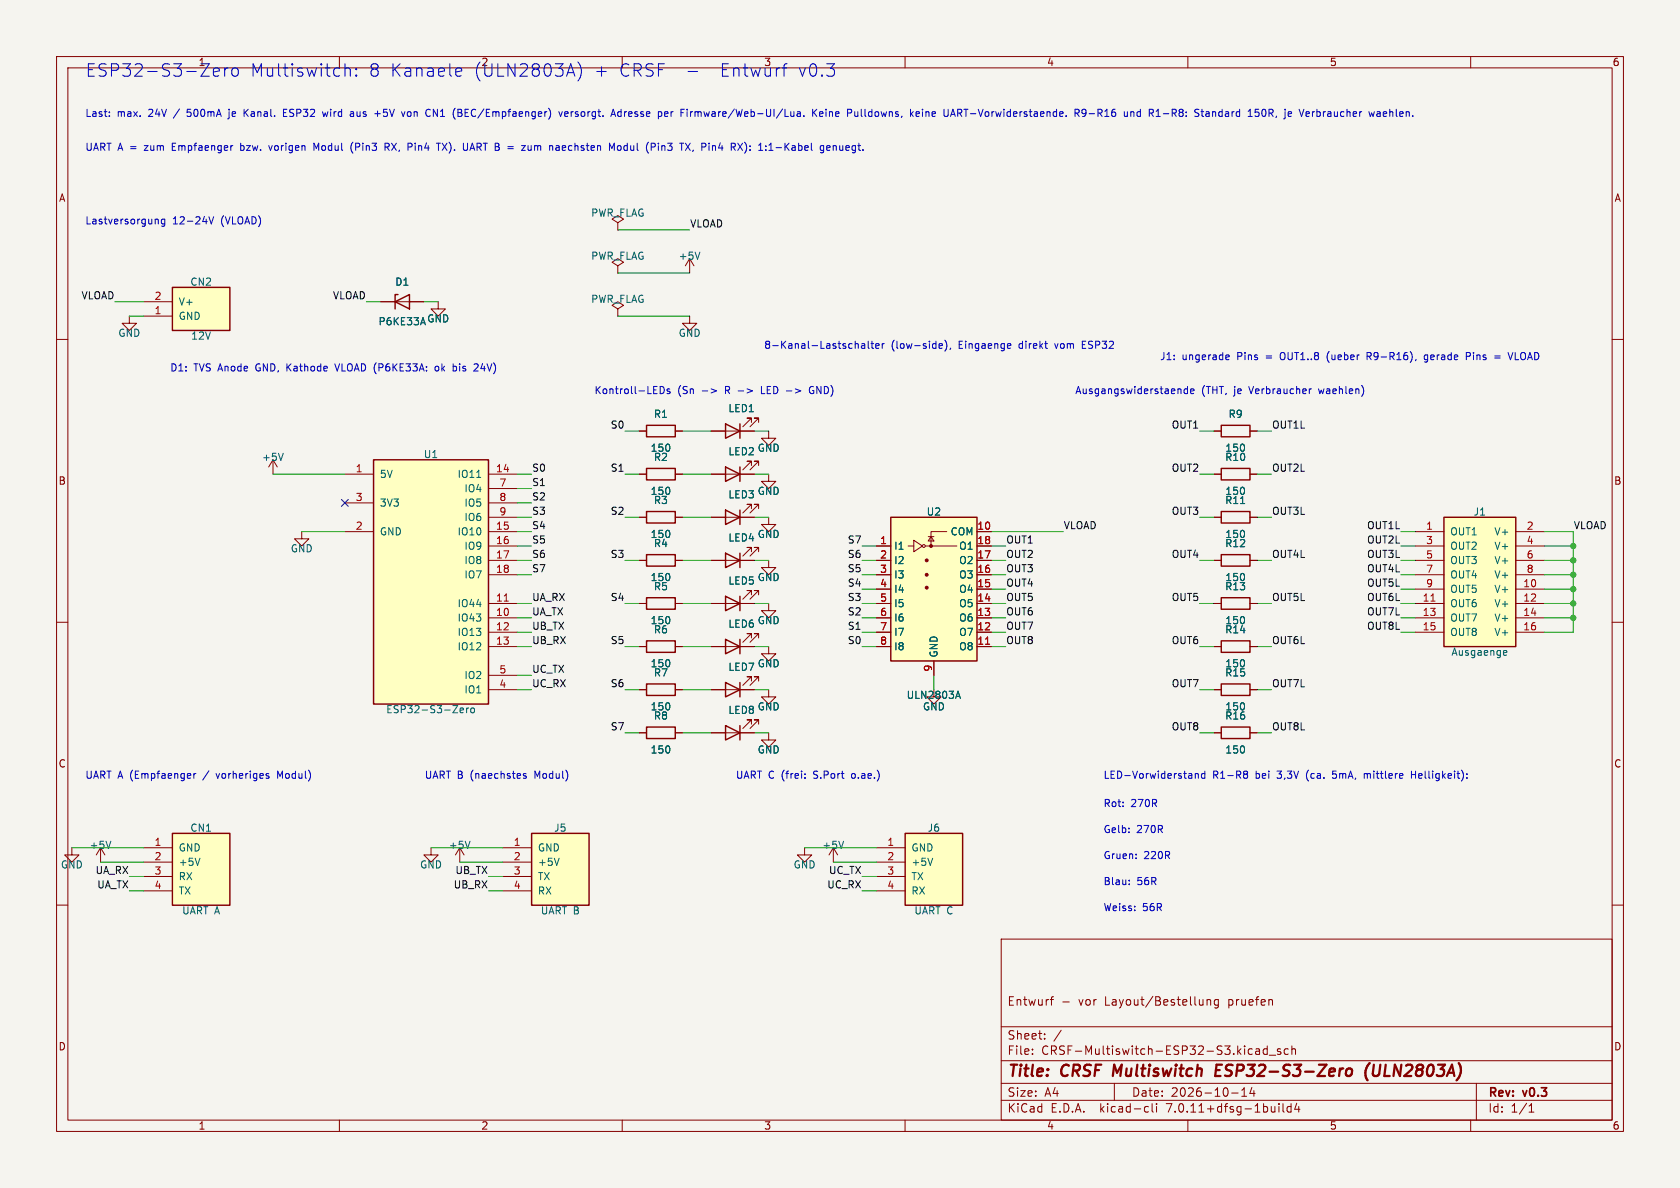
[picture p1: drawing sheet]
<svg xmlns="http://www.w3.org/2000/svg" width="297mm" height="210mm" viewBox="0 0 297 210" stroke-linecap="round" stroke-linejoin="round" font-family="sans-serif">
<path d="M0 0h297v210h-297z" fill="#f5f4ef" stroke="#f5f4ef" stroke-width=".18"/>
<g fill="none" stroke="#840000" stroke-width=".18">
<path d="M10 10h277v190h-277zM12 12h273v186h-273zM60 10v2M110 10v2M160 10v2M210 10v2M260 10v2M109.2 39.4l1-.7-1-.6-1 .6 1 .7v1.2M10 60h2M22.9 55.9v1.3h1.2l-1.2 1.2-1.3-1.2h1.3M25.4 53.3h5.1M25.4 55.9h5.1"/>
<path d="M67.3 53.3h7.6M77.5 53.3v1.3h1.2l-1.2 1.3-1.3-1.3h1.3M109.2 54.6l1-.6-1-.7-1 .7 1 .6v1.3M109.2 55.9h.1M109.2 47l1-.6-1-.7-1 .7 1 .6v1.3M109.2 48.3h.1M109.2 40.6h.1M121.9 55.9v1.3h1.3l-1.3 1.2-1.3-1.2h1.3M121.9 45.7l-.7 1.3M121.9 45.7v2.6M121.9 45.7l.8 1.3M285 60h2"/>
<path d="M113 76.2h1.3M119.4 76.2h1.2M125.7 76.2h7.6M132.8 74.7v-.8h-.7h.7l-1.5 1.5M134.1 74.7v-.8h-.8h.8l-1.5 1.5M135.9 76.2v1.3h1.3l-1.3 1.2-1.3-1.2h1.3M214.6 76.2h1.3M221 76.2h1.2M48.3 81.3l-.8 1.3M48.3 81.3v2.5M48.3 81.3l.7 1.3M53.3 94v1.3h1.3l-1.3 1.2-1.2-1.2h1.2"/>
<path d="M61 83.8h5M61 94h5M61 88.9h5M86.4 91.4h5M86.4 83.8h5M86.4 94h5M86.4 96.5h5M86.4 99.1h5M86.4 88.9h5M86.4 86.4h5M113 91.4h1.3M113 83.8h1.3"/>
<path d="M113 99.1h1.3M119.4 91.4h1.2M119.4 83.8h1.2M119.4 99.1h1.2M125.7 91.4h7.6M125.7 83.8h7.6M125.7 99.1h7.6M132.8 89.9v-.7h-.7h.7l-1.5 1.5M132.8 82.3v-.8h-.7h.7l-1.5 1.6M132.8 97.5v-.7h-.7h.7l-1.5 1.5M134.1 89.9v-.7h-.8h.8l-1.5 1.5M134.1 82.3v-.8h-.8h.8l-1.5 1.6"/>
<path d="M134.1 97.5v-.7h-.8h.8l-1.5 1.5M135.9 83.8v1.3h1.3l-1.3 1.3-1.3-1.3h1.3M135.9 99.1v1.2h1.3l-1.3 1.3-1.3-1.3h1.3M135.9 91.4v1.3h1.3l-1.3 1.3-1.3-1.3h1.3M154.9 96.5h2.6M154.9 99.1h2.6M160.5 96.5h1M161.5 95.5l1.6 1-1.6 1zM163.6 96.5h5.6M164.1 94.9h1M164.6 94.9l.5 .7h-1zM167.4 94h-2.8v2.5"/>
<path d="M172.7 94h2.6M172.7 96.5h2.6M172.7 99.1h2.6M214.6 91.4h1.3M214.6 83.8h1.3M214.6 99.1h1.3M221 91.4h1.2M221 83.8h1.2M221 99.1h1.2M250.2 94h5.1M250.2 96.5h5.1M250.2 99.1h5.1"/>
<path d="M268 94h5M268 96.5h5M268 99.1h5M10 110h2M86.4 109.2h5M86.4 106.7h5M86.4 111.8h5M86.4 114.3h5M86.4 101.6h5M86.4 119.4h5M113 106.7h1.3M113 114.3h1.3"/>
<path d="M119.4 106.7h1.2M119.4 114.3h1.2M125.7 106.7h7.6M125.7 114.3h7.6M132.8 112.8v-.8h-.7h.7l-1.5 1.5M132.8 105.2v-.8h-.7h.7l-1.5 1.5M134.1 112.8v-.8h-.8h.8l-1.5 1.5M134.1 105.2v-.8h-.8h.8l-1.5 1.5M135.9 114.3v1.3h1.3l-1.3 1.2-1.3-1.2h1.3M135.9 106.7v1.3h1.3l-1.3 1.2-1.3-1.2h1.3M154.9 109.2h2.6M154.9 106.7h2.6"/>
<path d="M154.9 111.8h2.6M154.9 114.3h2.6M154.9 101.6h2.6M154.9 104.1h2.6M165.1 116.8v2.6M172.7 109.2h2.6M172.7 106.7h2.6M172.7 111.8h2.6M172.7 114.3h2.6M172.7 101.6h2.6M172.7 104.1h2.6M214.6 106.7h1.3"/>
<path d="M214.6 114.3h1.3M221 106.7h1.2M221 114.3h1.2M250.2 109.2h5.1M250.2 106.7h5.1M250.2 111.8h5.1M250.2 101.6h5.1M250.2 104.1h5.1M268 109.2h5M268 106.7h5M268 111.8h5M268 101.6h5"/>
<path d="M268 104.1h5M285 110h2M86.4 121.9h5M113 121.9h1.3M113 129.5h1.3M119.4 121.9h1.2M119.4 129.5h1.2M125.7 121.9h7.6M125.7 129.5h7.6M132.8 128v-.7h-.7h.7l-1.5 1.5M132.8 120.4v-.8h-.7h.7l-1.5 1.6M134.1 128v-.7h-.8h.8l-1.5 1.5"/>
<path d="M134.1 120.4v-.8h-.8h.8l-1.5 1.6M135.9 121.9v1.3h1.3l-1.3 1.3-1.3-1.3h1.3M135.9 129.5v1.3h1.3l-1.3 1.3-1.3-1.3h1.3M165.1 121.9v1.3h1.3l-1.3 1.3-1.3-1.3h1.3M214.6 121.9h1.3M214.6 129.5h1.3M221 121.9h1.2M221 129.5h1.2M10 160h2M12.7 149.9v1.2h1.3l-1.3 1.3-1.3-1.3h1.3M17.8 149.9l-.8 1.2M17.8 149.9v2.5"/>
<path d="M17.8 149.9l.7 1.2M25.4 149.9h5.1M25.4 152.4h5.1M25.4 154.9h5.1M25.4 157.5h5.1M76.2 149.9v1.2h1.3l-1.3 1.3-1.3-1.3h1.3M81.3 149.9l-.8 1.2M81.3 149.9v2.5M81.3 149.9l.7 1.2M88.9 149.9h5.1M88.9 152.4h5.1M88.9 154.9h5.1"/>
<path d="M88.9 157.5h5.1M142.2 149.9v1.2h1.3l-1.3 1.3-1.2-1.3h1.2M147.3 149.9l-.7 1.2M147.3 149.9v2.5M147.3 149.9l.8 1.2M154.9 149.9h5.1M154.9 152.4h5.1M154.9 154.9h5.1M154.9 157.5h5.1M285 160h2M177 166h108v32h-108zM185.7 176.7h.5"/>
<path d="M186.2 176.2l-.3 .2v1.3M187.9 177.1h1.1M213.4 176.8l.2-.1 .4 .1v.9M213.4 176.7v1M215.4 176.8l-.4-.1-.3 .3v.4l.1 .2h.6M215.4 176.7v1.2l-.3 .3-.4-.1M60 198v2M110 198v2M160 198v2M177 194.5h108M177 191.5h108M177 187.5h108"/>
<path d="M177 181.5h108M182.5 186.3v.1M182.5 185.5v.1M184.7 183.6v.1M184.7 182.8v.1M187.6 182.1l-1.3 2M197 191.5v3M202.6 195.6l.4 .1M203 196.5l-.4 .1M203.7 195.1v1.3l.2 .2M204.5 195.1v.1M204.5 195.6v1"/>
<path d="M210 198v2M217.7 193.2h1.2M219.5 193.8h.9M219.5 192.7l.5-.4v1.5M221.3 192.2l-.3 1.1h.9M221.7 192.8v1M222 185.5h.6l.1 .9M222.7 185.8h-.5a.29 .29 0 0 0-.2 .3 .29 .29 0 0 0 .2 .3l.5-.1M224 185.5l-.4-.1-.3 .3v.4l.2 .2h.5M224 184.9v1.5M224.4 186.5h1.1M226.1 195.1v.1"/>
<path d="M226.1 195.6v1M226.4 185.5l-.4-.1-.2 .2 .1 .2 .5 .2v.3h-.6M226.8 195.1v1.3l.2 .2M227.7 185.5l-.4-.1-.3 .3v.4l.2 .2h.5M228.2 195.7l-.4-.1-.3 .3v.4l.2 .2h.5M228.2 195.1v1.5M228.4 185.5l.2-.1 .4 .1v.9M228.4 184.9v1.5M229.2 195l-.3 1.1h.9M229.6 195.6v1M260 198v2M261 191.5v6.5"/>
<path d="M270.3 196.6h.9M270.3 195.5l.4-.4v1.5"/>
<circle cx="163.3" cy="96.5" r=".25"/>
</g>
<path d="M197 188.2l-.3 2M215 189.2h.6M216 188.2h-.9l-.3 2h1M238.1 189.1a.52 .52 0 0 1 .5-.2 .52 .52 0 0 1 .4 .4v.5a.55 .55 0 0 1-.6 .4 .55 .55 0 0 1-.5-.4zM242.2 187.9a2.35 2.35 0 0 0-.4 3.1M242.9 188.2l-.2 1.6 .3 .4" fill="none" stroke="#840000" stroke-width=".4"/>
<g fill="none" stroke="#840000" stroke-width=".25">
<path d="M30.5 50.8h10.1v7.6h-10.1zM69.8 53.3l2.6-1.2v2.5zM70.4 52.1h-.6v2.5M114.3 75.2h5.1v2h-5.1zM128.3 74.9l2.5 1.3-2.5 1.3zM130.8 74.9v2.6M215.9 75.2h5.1v2h-5.1zM66 81.3h20.4v43.2h-20.4zM114.3 90.4h5.1v2.1h-5.1zM114.3 82.8h5.1v2h-5.1zM114.3 98h5.1v2.1h-5.1zM128.3 90.2l2.5 1.2-2.5 1.3z"/>
<path d="M128.3 82.6l2.5 1.2-2.5 1.3zM128.3 97.8l2.5 1.3-2.5 1.2zM130.8 82.6v2.5M130.8 90.2v2.5M130.8 97.8v2.5M157.5 91.4h15.2v25.4h-15.2zM215.9 98h5.1v2.1h-5.1zM215.9 90.4h5.1v2.1h-5.1zM215.9 82.8h5.1v2h-5.1zM255.3 91.4h12.7v22.9h-12.7zM114.3 113.3h5.1v2h-5.1zM114.3 105.7h5.1v2h-5.1z"/>
<path d="M128.3 113l2.5 1.3-2.5 1.3zM128.3 105.4l2.5 1.3-2.5 1.3zM130.8 105.4v2.6M130.8 113v2.6M215.9 105.7h5.1v2h-5.1zM215.9 113.3h5.1v2h-5.1zM114.3 128.5h5.1v2.1h-5.1zM114.3 120.9h5.1v2h-5.1zM128.3 128.3l2.5 1.2-2.5 1.3zM128.3 120.7l2.5 1.2-2.5 1.3zM130.8 120.7v2.5M130.8 128.3v2.5"/>
<path d="M215.9 120.9h5.1v2h-5.1zM215.9 128.5h5.1v2.1h-5.1zM30.5 147.3h10.1v12.7h-10.1zM94 147.3h10.1v12.7h-10.1zM160 147.3h10.2v12.7h-10.2z"/>
</g>
<g fill="#ffffc2" stroke="#ffffc2" stroke-width=".18">
<path d="M66 81.3h20.4v43.2h-20.4z"/>
<path d="M30.5 50.8h10.1v7.6h-10.1z"/>
<path d="M30.5 147.3h10.1v12.7h-10.1z"/>
<path d="M94 147.3h10.1v12.7h-10.1z"/>
<path d="M160 147.3h10.2v12.7h-10.2z"/>
<path d="M255.3 91.4h12.7v22.9h-12.7z"/>
<path d="M157.5 91.4h15.2v25.4h-15.2z"/>
</g>
<path d="M89.1 106.3h.8M174.2 113.9h.8M253 106.3h.7" fill="none" stroke="#a90000" stroke-width=".18"/>
<g fill="none" stroke="#006464" stroke-width=".18">
<path d="M74.5 57.1h.6M74.8 56.1l.4 1.3M123.7 44.6l-.4 1.2M50.1 80.1l-.4 1.3M84.3 84.4h.7M219.3 89h.7M266 115l.3 .1 .1 .2-.6 .1M266.3 115.8h-.3M81.3 125.6l.6-.1v-.3h-.4l-.2 .1 .1 .6h.5M82.5 125.2v.8M82.9 125.2l-.4 .2M83.3 125.3l.2-.1 .3 .1 .1 .5-.1 .1-.3 .1-.2-.1z"/>
<path d="M169.1 123.1h.6M169.4 122.2l.4 1.3M19.6 148.7l-.4 1.3M35.3 151.7l-.4 1.3M83.1 148.7l-.4 1.3M98.8 151.7l-.4 1.3M149.1 148.7l-.4 1.3M164.9 151.7l-.4 1.3"/>
</g>
<g fill="#840000" stroke="#840000" stroke-width=".18">
<circle cx="163.8" cy="103.9" r=".25"/>
<circle cx="163.8" cy="101.6" r=".25"/>
<circle cx="163.8" cy="99.1" r=".25"/>
<circle cx="164.6" cy="96.5" r=".25"/>
</g>
<g fill="none" stroke="#0000c2" stroke-width=".18">
<path d="M19.3 19.8v.1M37.7 12.7l1.1-.2-.1-.4-.7-.1-.3 .3 .1 1.1 .2 .1 .7-.1M39.7 12v1.5M40.3 12a.56 .56 0 0 0-.6 .4M40.5 19.3v.1M41.2 12.1a.6 .6 0 0 1 .9 .3v.7a.6 .6 0 0 1-.5 .4 .6 .6 0 0 1-.6-.4v-.7zM43.2 19.3v1.3M43.3 19.9l.6 .7M43.9 19.3l-.7 .7M50.1 19.9h.4M50.7 19.3h-.6v1.3h.6M57 19.7l.3 .9 .2-.6 .2 .6 .3-.9"/>
<path d="M61 12.2a.55 .55 0 0 1 .9 .1v1.2M61 11.3v2.2M62.1 19.7h.2l.2 .2v.7M63 13.3l.1 .1-.1 .1M63 13.3l-.1 .1 .1 .1M63 12.1v.2M63 13.3v.2M63 12.1l.1 .1-.1 .1M63 12.1l-.1 .1 .1 .1M72.4 19.7l-.3 .1-.1 .2 .1 .5 .3 .1M80.9 12l.6 .1 .1 .4-1 .2M81 19.9h.4"/>
<path d="M81 19.3l.6 .1v.3l-.2 .2M81.4 19.9l.3 .3-.1 .3-.6 .1M81.5 13.4l-.6 .1M98.8 19.7l.3 .9 .3-.9M100.9 11.3l.7 2.2M102.2 11a2.52 2.52 0 0 1 0 3.3M108.4 19.3l.4 1.3M109.8 19.3v1.3M109.8 19.8l-.4-.1-.2 .3 .1 .5h.5M117.7 19.7l.3 .1 .1 .2-.6 .2M118.6 19.7v.9M118.8 19.8l-.2 .2"/>
<path d="M121.6 12.6h1.7M122.3 19.7h.1M122.9 19.7v.9M123 19.7l-.1 .2M138.3 12h.8M139.1 11.3l-.4 .1-.1 .2M143.7 19.3v1.3M143.9 19.9l.5 .7M144.4 19.3l-.7 .7M146 19.3v.1M146 19.7v.9M152.3 19.3v1.1l.1 .2"/>
<path d="M162.1 19.7l.4 .1v.2l-.6 .2M163.1 19.3v.1M163.1 19.7v.9M163.7 19.7v.9M164.2 19.8l-.3-.1-.2 .2M169.3 19.3h.5l.2 .3-.1 .3-.6 .1M169.6 20l.4 .6M190.1 19.3h.4l.3 .3-.1 .3-.6 .1M190.4 20l.4 .6M192 19.9l-.2 .2h-.3l-.2-.2 .1-.5 .4-.1 .1 .1a.84 .84 0 0 1-.3 1.2h-.2M201.6 19.8l-.4-.1-.2 .3 .1 .5h.5M201.6 19.3v1.3"/>
<path d="M213.7 19.8l.1 .8M214.4 19.9l.1-.2 .4 .1v.8M214.4 19.7v.9M223.6 19.4l.2 .4-.2 .7M224.3 20l.7-.1 .1-.2-.1-.3-.7-.1v1.3M224.6 20l.5 .6M234.3 19.7l-.2 .1M245.7 19.9l.2-.2 .3 .1v.8M245.7 19.3v1.3M246.8 19.3v1.1l.2 .2M19.3 20.5v.1M27.6 38.7l.4 .2v.7"/>
<path d="M29.1 38.8l-.3-.1-.3 .3 .1 .5h.5M29.1 38.7v1.1l-.2 .2-.3-.1M36.9 38.3l.5 1.3 .4-1.3M40.5 20.8l-.2 .2M41 25.7h.2M42.6 25.3v1.3M42.6 26.5l.1 .1M42.7 25.7l-.1 .1M47.5 25.7l.3 .9 .3-.9M56.3 25.3l-.4 .9-.4-.9v1.3M62.4 25.1a1.46 1.46 0 0 0 0 2M62.5 20.5l-.4 .1"/>
<path d="M62.5 20l-.4 .1M66.3 20.1h.9M68.1 26l.6-.1 .1-.2-.1-.3-.6-.1v1.3M68.4 26l.4 .6M76.6 20.6v-1.3l.7 1.3M77.1 25.3h.8M78.2 25.3l.8 1.3M79 25.3l-.8 1.3M83.2 26.2h.6M83.5 25.3l-.4 1.3M93.9 25.7v.9M93.9 26.5l-.2 .1"/>
<path d="M98.8 25.8l.1 .8M98.9 26.5l-.2 .1M98.9 26l-.2 .1M99.6 25.7l-.2 .2v.5l.2 .2M99.8 20.2l.6-.2v-.2l-.4-.1-.2 .2 .1 .6h.5M100 26l-.6 .2M108.1 20.2h.6M109.2 25.9l.2-.2 .3 .2 .1 .4-.1 .2-.3 .1-.2-.1zM110.3 25.9v.6M116.4 25.3v.1M116.4 25.7v.9M117 25.7v.9"/>
<path d="M117.1 25.8l-.1 .1M118 20.5l-.3 .1M122.6 26.5l-.2 .3M131.8 25.4l.2 .6-.2 .8M132.6 26.5v.1M132.6 25.8v.1M137.2 26.1h1M142.1 20.5v.1M144.9 20.2l.6-.2-.1-.2-.3-.1-.2 .2v.6h.5M146.2 25.8l.4-.1 .2 .3-.6 .2M146.2 26.5h.5M147.3 25.9l.2-.2 .3 .1v.8"/>
<path d="M147.3 25.7v.9M148.4 25.7v.7l.4 .2M162.5 20.5l-.4 .1M192.5 20.1h1M205.7 20.1h.9M213.8 20.5l-.2 .1M213.8 20l-.2 .1M230.9 20.2l.6-.2-.1-.2-.3-.1-.2 .2v.6h.5M59.2 64.3l.4 1.3M77.5 64.8l-.3-.1-.3 .3 .1 .5 .2 .1 .3-.1M80.5 64.7l.2 .3v.3l-.2 .3M84 64.3l.4 .1 .1 .3-.8 .9h.8"/>
<path d="M116.7 68.3a.64 .64 0 0 1 .7 .7 .64 .64 0 0 1-.7 .6zM118.4 68.8l-.3-.1-.2 .2 .1 .2 .4 .1v.3h-.5M124.1 69.1h1M125.7 68.7l1 .4-1 .4M134.6 68.3v1.3h.6M143.6 69h.3M143.7 68.3a.61 .61 0 0 0-.6 .7 .61 .61 0 0 0 .7 .5M152.3 60.8h.5l.1 .8M152.9 61l-.4 .1-.2 .2 .2 .3 .4-.1M153.5 60.3v1.1l.2 .2M154 60.7h.5M154.1 60.3v1.1l.4 .2"/>
<path d="M154.8 61.2l.6-.2v-.2l-.4-.1-.2 .2 .1 .6h.5M156 60.7v.9M156.3 60.7l-.3 .3M166.1 60.8l.3-.1 .2 .3-.6 .2M166.1 61.5h.4M167 60.1a1.46 1.46 0 0 1 0 2M168.1 61.5l-.2 .3M178.5 60.7l.2 .3-.6 .2M178.6 61.5l-.1 .1M191.3 60.9h.5M191.9 60.3h-.6v1.3h.6M209.9 68.3v1.3"/>
<path d="M209.9 68.8l-.3-.1-.3 .3 .2 .5h.4M210.5 69.2l.6-.2-.1-.2-.3-.1-.2 .2v.6h.5M216.9 62.7l.4 .1v.2l-.6 .2M217.3 63.5l-.4 .1M231.8 68.7l-.3 .3M234.7 62.5l-.1 .5 .1 .7M241.7 63h.5M242 63l.4 .6M242.2 62.3h-.5v1.3M250.3 63.5l-.1 .3M252.3 63.9l-.1 .1-.4-.1M252.4 62.8l-.4-.1-.2 .3 .1 .5h.5"/>
<path d="M259.2 63l.6-.1 .2-.2-.1-.3-.7-.1v1.3M264.2 62.9h1M264.2 63.3h1M266.6 62.3l.4 1.3 .5-1.3M34.3 136.7v.9M34.6 136.7l-.3 .3M47.5 137.2v.3M49.5 137.2l-.4-.9v1.3M93 136.8l-.3-.1-.2 .2 .1 .2 .4 .1v.3h-.5M142.3 137.5v.1M142.3 136.8v.1M211.3 136.9l.2-.2 .3 .1 .1 .8"/>
<path d="M211.3 136.7v.9M213 136.8l-.4-.1-.2 .3 .1 .5h.5M213 136.3v1.3M220 136.4l.3-.1 .2 .1 .1 .2-.3 .3M220 136.8l.1 .1M220.1 136.9h.2M220.1 136.9h-.1M220.3 136.9l.3 .2-.1 .4-.2 .1-.3-.1M235.6 137.5l.1 .1M236.2 136.3h-.6v.6l.1-.1M241.2 136.7v.9M241.5 136.7l-.3 .2"/>
<path d="M249.5 136.3v1.3M249.5 136.9h.8M259.3 137.5v.1M259.3 136.8v.1M199.6 156.3v.1M199.6 155.6v.1M200.8 151.7v.1M200.8 151v.1"/>
</g>
<g fill="none" stroke="#009600" stroke-width=".18">
<path d="M20.3 53.3h5.1M22.9 55.9h2.5M64.8 53.3h2.5M74.9 53.3h2.6M109.2 55.9h12.7M109.2 40.6h12.7M109.2 48.3h12.7M110.5 76.2h2.5M120.6 76.2h5.1M133.3 76.2h2.6M212.1 76.2h2.5M222.2 76.2h2.6"/>
<path d="M48.3 83.8h12.7M53.3 94h7.7M91.4 91.4h2.6M91.4 99.1h2.6M91.4 94h2.6M91.4 96.5h2.6M91.4 83.8h2.6M91.4 88.9h2.6M91.4 86.4h2.6M110.5 91.4h2.5M110.5 99.1h2.5M110.5 83.8h2.5"/>
<path d="M120.6 91.4h5.1M120.6 99.1h5.1M120.6 83.8h5.1M133.3 91.4h2.6M133.3 99.1h2.6M133.3 83.8h2.6M152.4 99.1h2.5M152.4 96.5h2.5M175.3 99.1h2.5M175.3 94h12.7M175.3 96.5h2.5M212.1 91.4h2.5"/>
<path d="M212.1 99.1h2.5M212.1 83.8h2.5M222.2 91.4h2.6M222.2 99.1h2.6M222.2 83.8h2.6M247.6 99.1h2.6M247.6 94h2.6M247.6 96.5h2.6M273 99.1h5.1M273 94h5.1v17.8h-5.1M273 96.5h5.1M91.4 101.6h2.6"/>
<path d="M91.4 106.7h2.6M91.4 114.3h2.6M91.4 109.2h2.6M91.4 111.8h2.6M91.4 119.4h2.6M110.5 106.7h2.5M110.5 114.3h2.5M120.6 106.7h5.1M120.6 114.3h5.1M133.3 106.7h2.6M133.3 114.3h2.6M152.4 101.6h2.5"/>
<path d="M152.4 106.7h2.5M152.4 114.3h2.5M152.4 104.1h2.5M152.4 109.2h2.5M152.4 111.8h2.5M165.1 119.4v2.5M175.3 101.6h2.5M175.3 106.7h2.5M175.3 114.3h2.5M175.3 104.1h2.5M175.3 109.2h2.5M175.3 111.8h2.5"/>
<path d="M212.1 106.7h2.5M212.1 114.3h2.5M222.2 106.7h2.6M222.2 114.3h2.6M247.6 101.6h2.6M247.6 106.7h2.6M247.6 104.1h2.6M247.6 109.2h2.6M247.6 111.8h2.6M273 101.6h5.1M273 106.7h5.1M273 104.1h5.1"/>
<path d="M273 109.2h5.1M91.4 121.9h2.6M110.5 121.9h2.5M110.5 129.5h2.5M120.6 121.9h5.1M120.6 129.5h5.1M133.3 121.9h2.6M133.3 129.5h2.6M212.1 121.9h2.5M212.1 129.5h2.5M222.2 121.9h2.6M222.2 129.5h2.6"/>
<path d="M12.7 149.9h12.7M17.8 152.4h7.6M22.9 157.5h2.5M22.9 154.9h2.5M76.2 149.9h12.7M81.3 152.4h7.6M86.4 157.5h2.5M86.4 154.9h2.5M142.2 149.9h12.7M147.3 152.4h7.6M152.4 157.5h2.5M152.4 154.9h2.5"/>
</g>
<path d="M60.4 88.3l1.2 1.2M61.6 88.3l-1.2 1.2" fill="none" stroke="#000084" stroke-width=".18"/>
<g fill="#009600" stroke="#009600" stroke-width=".18">
<circle cx="278.1" cy="106.7" r=".46"/>
<circle cx="278.1" cy="109.2" r=".46"/>
<circle cx="278.1" cy="101.6" r=".46"/>
<circle cx="278.1" cy="104.1" r=".46"/>
<circle cx="278.1" cy="96.5" r=".46"/>
<circle cx="278.1" cy="99.1" r=".46"/>
</g>
<g font-size="3.1" fill="#0000c2">
<text x="15" y="13.8">ESP32-S3-Zero</text>
<text x="44.1" y="13.8">Multiswitch:</text>
<text x="65.1" y="13.8">8 Kanaele</text>
<text x="83.7" y="13.8">(ULN2803A)</text>
<text x="105" y="13.8">+</text>
<text x="109.4" y="13.8">CRSF</text>
<text x="127.3" y="13.8">Entwurf</text>
<text x="141.1" y="13.8">v0.3</text>
</g>
<g font-size="2.8" fill="#840000">
<text x="178" y="190.9">Title:</text>
<text x="187.7" y="190.9">CRSF</text>
<text x="197.6" y="190.9">Multiswitch</text>
<text x="216.5" y="190.9">ESP32-S3-Zero</text>
<text x="243.8" y="190.9">(ULN2803A)</text>
</g>
<g font-size="2.1" fill="#840000">
<text x="178" y="178">Entwurf</text>
<text x="190.7" y="178">vor</text>
<text x="195.5" y="178">Layout/Bestellung</text>
<text x="217.4" y="178">pruefen</text>
<text x="178" y="184">Sheet:</text>
<text x="178" y="186.7">File:</text>
<text x="184.1" y="186.7">CRSF-Multiswitch-ESP32-S3.kicad_sch</text>
<text x="178" y="196.9">KiCad</text>
<text x="178" y="194.1">Size:</text>
<text x="184.7" y="194.1">A4</text>
<text x="185.7" y="196.9">E.D.A.</text>
<text x="194.6" y="196.9">kicad-cli</text>
<text x="200" y="194.1">Date:</text>
<text x="206.5" y="196.9">7.0.11+dfsg-1build4</text>
<text x="207" y="194.1">2026-10-14</text>
<text x="263" y="194.3">Rev:</text>
<text x="263" y="196.9">Id:</text>
<text x="267.1" y="196.9">1/1</text>
<text x="269.4" y="194.3">v0.3</text>
</g>
<g font-size="1.8" fill="#840000">
<text x="35" y="11.9">1</text>
<text x="135" y="11.9">3</text>
<text x="185" y="11.9">4</text>
<text x="235" y="11.9">5</text>
<text x="285" y="11.9">6</text>
<text x="10.3" y="35.9">A</text>
<text x="285.3" y="35.9">A</text>
<text x="10.3" y="85.9">B</text>
<text x="285.3" y="85.9">B</text>
<text x="10.3" y="135.9">C</text>
<text x="285.3" y="135.9">C</text>
<text x="10.3" y="185.9">D</text>
<text x="285.3" y="185.9">D</text>
<text x="35" y="199.9">1</text>
<text x="85" y="199.9">2</text>
<text x="135" y="199.9">3</text>
<text x="185" y="199.9">4</text>
<text x="235" y="199.9">5</text>
<text x="285" y="199.9">6</text>
</g>
<g font-size="1.8" fill="#0000c2">
<text x="85" y="11.9">2</text>
<text x="15" y="20.8">Last:</text>
<text x="20.7" y="20.8">max.</text>
<text x="26.4" y="20.8">24V</text>
<text x="31" y="20.8">/</text>
<text x="33.5" y="20.8">500mA</text>
<text x="41.1" y="20.8">je</text>
<text x="44" y="20.8">Kanal.</text>
<text x="51.1" y="20.8">ESP32</text>
<text x="58.4" y="20.8">wird</text>
<text x="63.4" y="20.8">aus</text>
<text x="67.9" y="20.8">+5V</text>
<text x="72.9" y="20.8">von</text>
<text x="77.4" y="20.8">CN1</text>
<text x="82.4" y="20.8">(BEC/Empfaenger)</text>
<text x="101.4" y="20.8">versorgt.</text>
<text x="110.8" y="20.8">Adresse</text>
<text x="119.2" y="20.8">per</text>
<text x="123.4" y="20.8">Firmware/Web-UI/Lua.</text>
<text x="146.9" y="20.8">Keine</text>
<text x="153.3" y="20.8">Pulldowns,</text>
<text x="164.6" y="20.8">keine</text>
<text x="170.8" y="20.8">UART-Vorwiderstaende.</text>
<text x="194.1" y="20.8">R9-R16</text>
<text x="203" y="20.8">und</text>
<text x="207.7" y="20.8">R1-R8:</text>
<text x="216" y="20.8">Standard</text>
<text x="225.6" y="20.8">150R,</text>
<text x="232.3" y="20.8">je</text>
<text x="235.1" y="20.8">Verbraucher</text>
<text x="247.6" y="20.8">waehlen.</text>
<text x="15" y="26.8">UART A =</text>
<text x="25.8" y="26.8">zum</text>
<text x="30.9" y="26.8">Empfaenger</text>
<text x="43.2" y="26.8">bzw.</text>
<text x="48.5" y="26.8">vorigen</text>
<text x="56.5" y="26.8">Modul</text>
<text x="63.3" y="26.8">(Pin3</text>
<text x="69.5" y="26.8">RX,</text>
<text x="73.8" y="26.8">Pin4</text>
<text x="79.2" y="26.8">TX).</text>
<text x="84" y="26.8">UART B</text>
<text x="92.2" y="26.8">=</text>
<text x="95" y="26.8">zum</text>
<text x="100" y="26.8">naechsten</text>
<text x="110.8" y="26.8">Modul</text>
<text x="117.5" y="26.8">(Pin3</text>
<text x="123.8" y="26.8">TX, Pin4</text>
<text x="133.1" y="26.8">RX):</text>
<text x="138.2" y="26.8">1:1-Kabel</text>
<text x="149.3" y="26.8">genuegt.</text>
<text x="15" y="39.7">Lastversorgung</text>
<text x="30.5" y="39.7">12-24V</text>
<text x="39.2" y="39.7">(VLOAD)</text>
<text x="30" y="65.7">D1:</text>
<text x="34.3" y="65.7">TVS Anode</text>
<text x="45.5" y="65.7">GND, Kathode</text>
<text x="60" y="65.7">VLOAD (P6KE33A:</text>
<text x="78" y="65.7">ok</text>
<text x="81.3" y="65.7">bis</text>
<text x="85.3" y="65.7">24V)</text>
<text x="135" y="61.7">8-Kanal-Lastschalter</text>
<text x="157.5" y="61.7">(low-side),</text>
<text x="169.6" y="61.7">Eingaenge</text>
<text x="180.4" y="61.7">direkt</text>
<text x="187" y="61.7">vom</text>
<text x="192" y="61.7">ESP32</text>
<text x="205" y="63.7">J1:</text>
<text x="209" y="63.7">ungerade</text>
<text x="218.8" y="63.7">Pins</text>
<text x="224.1" y="63.7">=</text>
<text x="226.8" y="63.7">OUT1..8</text>
<text x="235.2" y="63.7">(ueber</text>
<text x="242.5" y="63.7">R9-R16),</text>
<text x="252.9" y="63.7">gerade</text>
<text x="260.4" y="63.7">Pins</text>
<text x="268.4" y="63.7">VLOAD</text>
<text x="105" y="69.7">Kontroll-LEDs</text>
<text x="119.8" y="69.7">(Sn</text>
<text x="128.5" y="69.7">R -&gt;</text>
<text x="135.2" y="69.7">LED -&gt;</text>
<text x="144.2" y="69.7">GND)</text>
<text x="190" y="69.7">Ausgangswiderstaende</text>
<text x="212.4" y="69.7">(THT,</text>
<text x="218.3" y="69.7">je</text>
<text x="221.1" y="69.7">Verbraucher</text>
<text x="233.6" y="69.7">waehlen)</text>
<text x="15" y="137.8">UART A (Empfaenger</text>
<text x="36.2" y="137.8">/</text>
<text x="38.7" y="137.8">vorheriges</text>
<text x="49.7" y="137.8">Modul)</text>
<text x="75" y="137.8">UART B</text>
<text x="83.3" y="137.8">(naechstes</text>
<text x="94.8" y="137.8">Modul)</text>
<text x="130" y="137.8">UART C (frei:</text>
<text x="144.1" y="137.8">S.Port</text>
<text x="151" y="137.8">o.ae.)</text>
<text x="195" y="137.8">LED-Vorwiderstand</text>
<text x="214.4" y="137.8">R1-R8</text>
<text x="222.1" y="137.8">bei</text>
<text x="226.1" y="137.8">3,3V</text>
<text x="231.4" y="137.8">(ca.</text>
<text x="236.2" y="137.8">5mA,</text>
<text x="242" y="137.8">mittlere</text>
<text x="250.5" y="137.8">Helligkeit):</text>
<text x="195" y="142.8">Rot:</text>
<text x="199.9" y="142.8">270R</text>
<text x="195" y="147.3">Gelb:</text>
<text x="200.9" y="147.3">270R</text>
<text x="195" y="151.9">Gruen:</text>
<text x="202.2" y="151.9">220R</text>
<text x="195" y="156.6">Blau:</text>
<text x="195" y="161.2">Weiss:</text>
<text x="201" y="156.6">56R</text>
<text x="202" y="161.2">56R</text>
</g>
<g font-size="1.8" fill="#006464">
<text x="104.4" y="38.5">PWR_FLAG</text>
<text x="104.4" y="46.1">PWR_FLAG</text>
<text x="119.9" y="46.1">+5V</text>
<text x="33.6" y="50.7">CN2</text>
<text x="69.8" y="50.7">D1</text>
<text x="104.4" y="53.7">PWR_FLAG</text>
<text x="20.8" y="59.7">GND</text>
<text x="31.5" y="56.7">GND</text>
<text x="31.5" y="54.2">V+</text>
<text x="66.8" y="57.7">P6KE33A</text>
<text x="75.4" y="57.2">GND</text>
<text x="119.9" y="59.7">GND</text>
<text x="33.7" y="60.2">12V</text>
<text x="115.5" y="74.1">R1</text>
<text x="128.7" y="73.1">LED1</text>
<text x="217.1" y="74.1">R9</text>
<text x="46.2" y="81.7">+5V</text>
<text x="74.8" y="81.2">U1</text>
<text x="114.9" y="80.1">150</text>
<text x="115.5" y="81.7">R2</text>
<text x="128.7" y="80.7">LED2</text>
<text x="133.9" y="80.1">GND</text>
<text x="216.5" y="81.7">R10</text>
<text x="216.5" y="80.1">150</text>
<text x="67.1" y="84.7">5V</text>
<text x="67.1" y="89.8">3V3</text>
<text x="80.8" y="84.7">IO11</text>
<text x="82" y="87.2">IO4</text>
<text x="82" y="89.8">IO5</text>
<text x="114.9" y="87.7">150</text>
<text x="115.5" y="89.3">R3</text>
<text x="128.7" y="88.3">LED3</text>
<text x="133.9" y="87.7">GND</text>
<text x="216.5" y="89.3">R11</text>
<text x="216.5" y="87.7">150</text>
<text x="67.1" y="94.8">GND</text>
<text x="80.8" y="94.8">IO10</text>
<text x="82" y="92.3">IO6</text>
<text x="114.9" y="95.3">150</text>
<text x="128.7" y="95.9">LED4</text>
<text x="133.9" y="95.3">GND</text>
<text x="163.7" y="91.3">U2</text>
<text x="168" y="94.8">COM</text>
<text x="216.5" y="95.3">150</text>
<text x="256.3" y="94.8">OUT1</text>
<text x="260.4" y="91.3">J1</text>
<text x="264.1" y="94.8">V+</text>
<text x="51.3" y="97.8">GND</text>
<text x="82" y="97.4">IO9</text>
<text x="82" y="99.9">IO8</text>
<text x="115.5" y="96.9">R4</text>
<text x="158" y="97.4">I1</text>
<text x="158" y="99.9">I2</text>
<text x="169.5" y="99.9">O2</text>
<text x="169.5" y="97.4">O1</text>
<text x="216.5" y="96.9">R12</text>
<text x="256.3" y="97.4">OUT2</text>
<text x="256.3" y="99.9">OUT3</text>
<text x="264.1" y="97.4">V+</text>
<text x="264.1" y="99.9">V+</text>
<text x="80.8" y="107.5">IO44</text>
<text x="82" y="102.5">IO7</text>
<text x="114.9" y="102.9">150</text>
<text x="115.5" y="104.5">R5</text>
<text x="128.7" y="103.5">LED5</text>
<text x="133.9" y="102.9">GND</text>
<text x="158" y="102.5">I3</text>
<text x="158" y="105">I4</text>
<text x="158" y="107.5">I5</text>
<text x="169.5" y="107.5">O5</text>
<text x="169.5" y="105">O4</text>
<text x="169.5" y="102.5">O3</text>
<text x="216.5" y="104.5">R13</text>
<text x="216.5" y="102.9">150</text>
<text x="256.3" y="107.5">OUT6</text>
<text x="256.3" y="102.5">OUT4</text>
<text x="256.3" y="105">OUT5</text>
<text x="264.1" y="105">V+</text>
<text x="264.1" y="107.5">V+</text>
<text x="264.1" y="102.5">V+</text>
<text x="80.8" y="110.1">IO43</text>
<text x="80.8" y="112.6">IO13</text>
<text x="114.9" y="110.5">150</text>
<text x="115.5" y="112.2">R6</text>
<text x="128.7" y="111.2">LED6</text>
<text x="133.9" y="110.5">GND</text>
<text x="158" y="110.1">I6</text>
<text x="158" y="112.6">I7</text>
<text x="169.5" y="112.6">O7</text>
<text x="169.5" y="110.1">O6</text>
<text x="216.5" y="112.2">R14</text>
<text x="216.5" y="110.5">150</text>
<text x="256.3" y="110.1">OUT7</text>
<text x="256.3" y="112.6">OUT8</text>
<text x="264.1" y="110.1">V+</text>
<text x="264.1" y="112.6">V+</text>
<text x="80.8" y="115.2">IO12</text>
<text x="114.9" y="118.2">150</text>
<text x="115.5" y="119.8">R7</text>
<text x="128.7" y="118.8">LED7</text>
<text x="133.9" y="118.2">GND</text>
<text x="158" y="115.2">I8</text>
<text x="166" y="116.3" transform="rotate(-90 166 116.3)">GND</text>
<text x="169.5" y="115.2">O8</text>
<text x="216.5" y="119.8">R15</text>
<text x="216.5" y="118.2">150</text>
<text x="256.5" y="116.1">Ausgaenge</text>
<text x="82" y="122.8">IO1</text>
<text x="82" y="120.2">IO2</text>
<text x="114.9" y="125.8">150</text>
<text x="133.9" y="125.8">GND</text>
<text x="160.2" y="123.7">ULN2803A</text>
<text x="163.1" y="125.8">GND</text>
<text x="216.5" y="125.8">150</text>
<text x="68.2" y="126.3">ESP32-S3-Zero</text>
<text x="115.5" y="127.4">R8</text>
<text x="128.7" y="126.4">LED8</text>
<text x="216.5" y="127.4">R16</text>
<text x="114.9" y="133.4">150</text>
<text x="133.9" y="133.4">GND</text>
<text x="216.5" y="133.4">150</text>
<text x="33.6" y="147.2">CN1</text>
<text x="97.9" y="147.2">J5</text>
<text x="163.9" y="147.2">J6</text>
<text x="10.7" y="153.7">GND</text>
<text x="15.7" y="150.3">+5V</text>
<text x="31.5" y="150.7">GND</text>
<text x="31.5" y="153.3">+5V</text>
<text x="31.5" y="155.8">RX</text>
<text x="74.2" y="153.7">GND</text>
<text x="79.2" y="150.3">+5V</text>
<text x="95" y="150.7">GND</text>
<text x="95" y="153.3">+5V</text>
<text x="95" y="155.8">TX</text>
<text x="140.2" y="153.7">GND</text>
<text x="145.3" y="150.3">+5V</text>
<text x="161" y="150.7">GND</text>
<text x="161" y="153.3">+5V</text>
<text x="161" y="155.8">TX</text>
<text x="31.5" y="158.3">TX</text>
<text x="32.1" y="161.8">UART A</text>
<text x="95" y="158.3">RX</text>
<text x="95.5" y="161.8">UART B</text>
<text x="161" y="158.3">RX</text>
<text x="161.6" y="161.8">UART C</text>
</g>
<g font-size="1.8" fill="#0f0f0f">
<text x="121.9" y="40.3">VLOAD</text>
<text x="14.3" y="53">VLOAD</text>
<text x="58.8" y="53">VLOAD</text>
<text x="107.9" y="75.9">S0</text>
<text x="207" y="75.9">OUT1</text>
<text x="224.8" y="75.9">OUT1L</text>
<text x="94" y="83.5">S0</text>
<text x="107.9" y="83.5">S1</text>
<text x="207" y="83.5">OUT2</text>
<text x="224.8" y="83.5">OUT2L</text>
<text x="94" y="88.6">S2</text>
<text x="94" y="86">S1</text>
<text x="94" y="93.6">S4</text>
<text x="94" y="91.1">S3</text>
<text x="107.9" y="91.1">S2</text>
<text x="188" y="93.6">VLOAD</text>
<text x="207" y="91.1">OUT3</text>
<text x="224.8" y="91.1">OUT3L</text>
<text x="241.6" y="93.6">OUT1L</text>
<text x="278.1" y="93.6">VLOAD</text>
<text x="94" y="101.3">S7</text>
<text x="94" y="98.7">S6</text>
<text x="94" y="96.2">S5</text>
<text x="107.9" y="98.7">S3</text>
<text x="149.8" y="101.3">S5</text>
<text x="149.8" y="98.7">S6</text>
<text x="149.8" y="96.2">S7</text>
<text x="177.8" y="96.2">OUT1</text>
<text x="177.8" y="101.3">OUT3</text>
<text x="177.8" y="98.7">OUT2</text>
<text x="207" y="98.7">OUT4</text>
<text x="224.8" y="98.7">OUT4L</text>
<text x="241.6" y="96.2">OUT2L</text>
<text x="241.6" y="98.7">OUT3L</text>
<text x="241.6" y="101.3">OUT4L</text>
<text x="94" y="106.3">UA_RX</text>
<text x="107.9" y="106.3">S4</text>
<text x="149.8" y="106.3">S3</text>
<text x="149.8" y="103.8">S4</text>
<text x="177.8" y="106.3">OUT5</text>
<text x="177.8" y="103.8">OUT4</text>
<text x="207" y="106.3">OUT5</text>
<text x="224.8" y="106.3">OUT5L</text>
<text x="241.6" y="106.3">OUT6L</text>
<text x="241.6" y="103.8">OUT5L</text>
<text x="94" y="111.4">UB_TX</text>
<text x="94" y="108.9">UA_TX</text>
<text x="94" y="114">UB_RX</text>
<text x="107.9" y="114">S5</text>
<text x="149.8" y="108.9">S2</text>
<text x="149.8" y="114">S0</text>
<text x="149.8" y="111.4">S1</text>
<text x="177.8" y="114">OUT8</text>
<text x="177.8" y="111.4">OUT7</text>
<text x="177.8" y="108.9">OUT6</text>
<text x="207" y="114">OUT6</text>
<text x="224.8" y="114">OUT6L</text>
<text x="241.6" y="111.4">OUT8L</text>
<text x="241.6" y="108.9">OUT7L</text>
<text x="94" y="119">UC_TX</text>
<text x="94" y="121.6">UC_RX</text>
<text x="107.9" y="121.6">S6</text>
<text x="207" y="121.6">OUT7</text>
<text x="224.8" y="121.6">OUT7L</text>
<text x="107.9" y="129.2">S7</text>
<text x="207" y="129.2">OUT8</text>
<text x="224.8" y="129.2">OUT8L</text>
<text x="16.8" y="154.6">UA_RX</text>
<text x="80.4" y="154.6">UB_TX</text>
<text x="146.5" y="154.6">UC_TX</text>
<text x="17.1" y="157.1">UA_TX</text>
<text x="80.1" y="157.1">UB_RX</text>
<text x="146.1" y="157.1">UC_RX</text>
</g>
<g font-size="1.8" fill="#a90000">
<text x="27.2" y="53.1">2</text>
<text x="27.2" y="55.6">1</text>
<text x="62.8" y="83.6">1</text>
<text x="87.6" y="83.6">14</text>
<text x="62.8" y="88.6">3</text>
<text x="88.2" y="86.1">7</text>
<text x="88.2" y="88.6">8</text>
<text x="62.8" y="93.7">2</text>
<text x="87.6" y="93.7">15</text>
<text x="88.2" y="91.2">9</text>
<text x="172.7" y="93.7">10</text>
<text x="252" y="93.7">1</text>
<text x="269.8" y="93.7">2</text>
<text x="87.6" y="96.3">16</text>
<text x="87.6" y="98.8">17</text>
<text x="87.6" y="101.3">18</text>
<text x="155.5" y="96.3">1</text>
<text x="155.5" y="98.8">2</text>
<text x="155.5" y="101.3">3</text>
<text x="172.7" y="101.3">16</text>
<text x="172.7" y="98.8">17</text>
<text x="172.7" y="96.3">18</text>
<text x="252" y="96.3">3</text>
<text x="252" y="98.8">5</text>
<text x="252" y="101.3">7</text>
<text x="269.8" y="96.3">4</text>
<text x="269.8" y="98.8">6</text>
<text x="269.8" y="101.3">8</text>
<text x="87.6" y="106.4">11</text>
<text x="155.5" y="103.9">4</text>
<text x="155.5" y="106.4">5</text>
<text x="172.7" y="106.4">14</text>
<text x="172.7" y="103.9">15</text>
<text x="251.4" y="106.4">11</text>
<text x="252" y="103.9">9</text>
<text x="269.2" y="103.9">10</text>
<text x="269.2" y="106.4">12</text>
<text x="87.6" y="109">10</text>
<text x="87.6" y="111.5">12</text>
<text x="155.5" y="109">6</text>
<text x="155.5" y="111.5">7</text>
<text x="172.7" y="111.5">12</text>
<text x="172.7" y="109">13</text>
<text x="251.4" y="109">13</text>
<text x="251.4" y="111.5">15</text>
<text x="269.2" y="109">14</text>
<text x="269.2" y="111.5">16</text>
<text x="87.6" y="114">13</text>
<text x="88.2" y="119.1">5</text>
<text x="155.5" y="114">8</text>
<text x="164.8" y="118.8" transform="rotate(-90 164.8 118.8)">9</text>
<text x="172.7" y="114">11</text>
<text x="88.2" y="121.7">4</text>
<text x="27.2" y="149.6">1</text>
<text x="90.7" y="149.6">1</text>
<text x="156.8" y="149.6">1</text>
<text x="27.2" y="152.1">2</text>
<text x="27.2" y="154.7">3</text>
<text x="90.7" y="152.1">2</text>
<text x="90.7" y="154.7">3</text>
<text x="156.8" y="152.1">2</text>
<text x="156.8" y="154.7">3</text>
<text x="27.2" y="157.2">4</text>
<text x="90.7" y="157.2">4</text>
<text x="156.8" y="157.2">4</text>
</g>
</svg>
